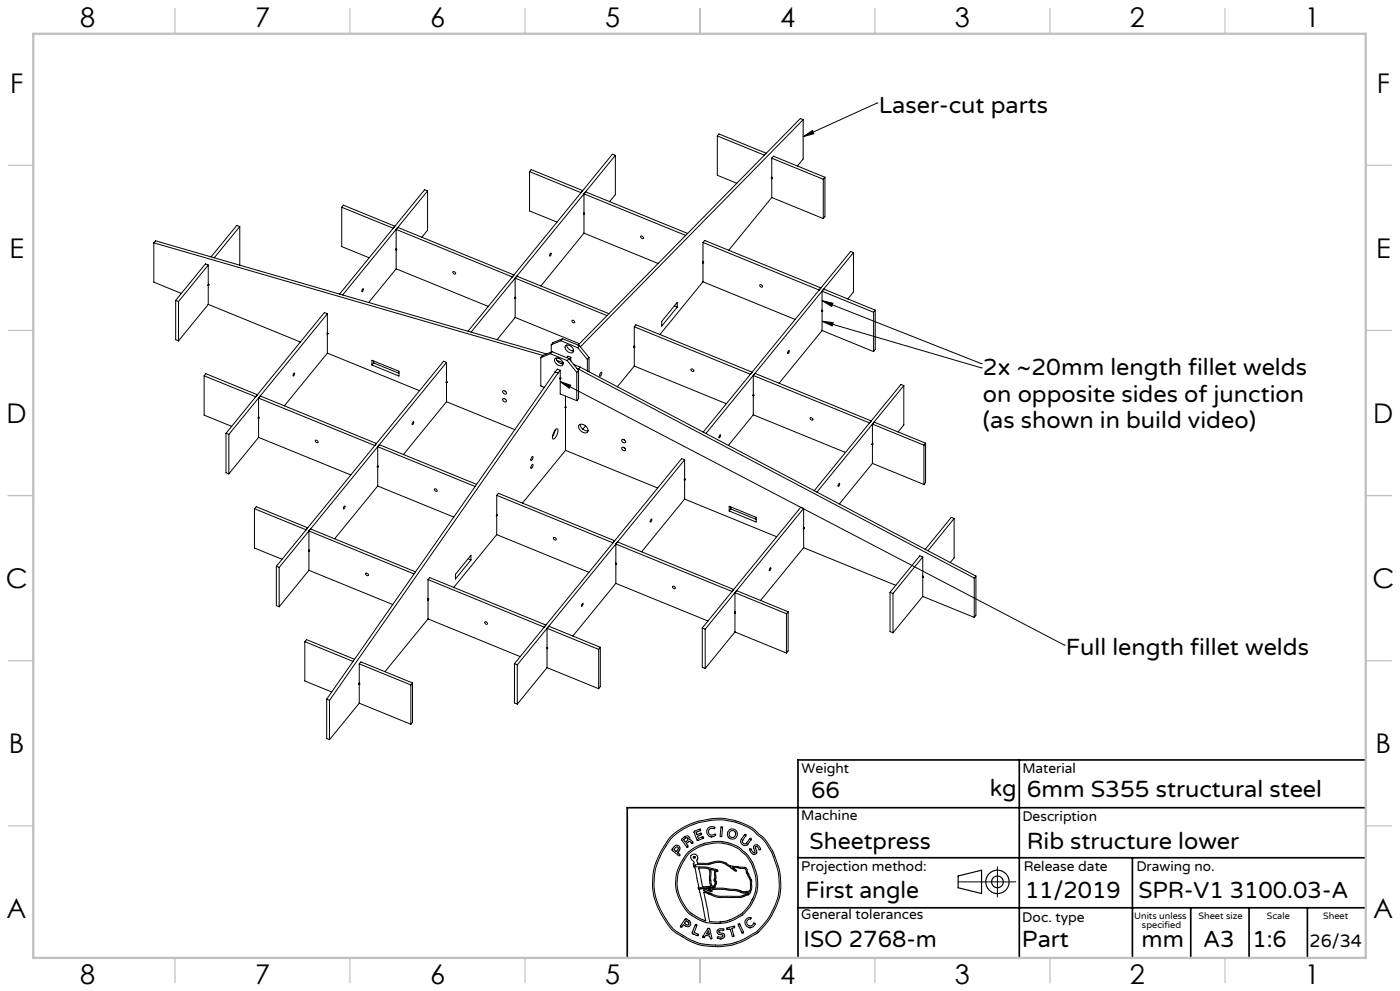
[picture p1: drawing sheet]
<svg xmlns="http://www.w3.org/2000/svg" width="420mm" height="297mm" viewBox="0 0 420 297" stroke-linecap="round" stroke-linejoin="round" font-family="sans-serif">
<g fill="none" stroke="#000" stroke-width=".3">
<path d="M240.9 35.9l-66.8 68M240.9 35.9v11.8l-1.6 2M240.9 35.9l-.8-.4-66.7 67.9M263.1 30.9h.1M263.1 30.9l-22.2 10.1M128.3 57.2l-.9-.3-25.5 31.2M128.3 57.2l-25.5 31.2M128.3 57.2v11.8l-1.8 2.1M158.9 51.4v11.8l8.2 3.4M159.3 50.8l15.5 6.3-.5 .6-15.4-6.3zM175.2 58.1v5.7M175.2 58.1l30.5 12.5"/>
<path d="M175.2 58.1l.5-.6 30.6 12.5M184.6 46.6l-43.3 53M184.6 46.6v11.7l-1.7 2.1M184.6 46.6l-.9-.4-43.3 53.1M215.2 40.7v11.8l5.9 2.4M215.2 40.7l14.1 5.8M215.2 40.7l.5-.6 14.2 5.8M231.4 53.4l.1 .1M231.5 53.1v.4M231.5 53.1l.2 .4-.3-.1M231.5 47.4v5.7M231.5 53.5v5.7"/>
<path d="M231.5 59.2l-12.9 15.8M231.5 59.2l15.5 6.3M231.5 47.4l15.5 6.3M231.5 47.4l.5-.6 15.5 6.3M240.9 41l2.8-1.9 .5 1zM247 53.7v11.8M247.5 53.1l-.5 .6M247.5 53.1v11.8l-.5 .6M46.1 72.8v11.8l8.3 3.3M46.1 72.8l116.8 33.7M46.1 72.8l.6-.6 117.2 33.9M62.5 79.4l-.9-.3-8.9 10.9"/>
<path d="M62.5 79.4l-8.9 11M62.5 79.4v5.8M71.9 67.9v11.6M71.9 67.9l-7.6 9.4M71.9 67.9l-.9-.3-7.7 9.4M102.5 62.1v11.8l8.2 3.4M103 61.5l15.5 6.3-.5 .6-15.5-6.3zM118.9 74.5v.4M118.9 74.5l.2 .3h-.4l.2 .1M118.9 68.8v5.7M118.9 74.9v5.7M119.3 68.2l34.9 14.2-.5 .6-34.8-14.2z"/>
<path d="M165.2 75.9h.1v.4l-.4 .5zM175.2 63.8v.4M175.2 63.8l.2 .3h-.4l.2 .1M175.2 64.2v5.7M175.2 69.9l-12.9 15.8M175.2 69.9l22.2 9M192.3 70.7a.49 .49 0 0 1 .6 .2 .49 .49 0 0 1-.1 .6 .55 .55 0 0 1-.5-.8zM210.9 78.4v.3M210.9 78.4l.2 .2-.2 .1M210.9 72.7v5.7M210.9 78.7v5.8M211.4 72.1l34.9 14.2-.6 .6-34.8-14.2z"/>
<path d="M256 75.7l-.8-.4-44.2 54.2M256 75.7l-44.2 54.2M256 75.7v11.8l-1.6 2.1M52.7 90l.9 .4M52.7 90v11.8l.9 .4M53.6 90.4v11.8M62.5 85.2l-.1 .4 .2-.4M62.5 85.2l.2 .2-.2 .1M62.5 91.2l-8.9 11M62.5 85.5v5.7M62.5 91.2l27.6 11.3M62.7 85.3l-.2 .2"/>
<path d="M98.2 99.8l-.1 .4 .2-.4M98.2 99.8l.2 .1-.2 .2M98.2 94l-.9-.3-29.5 36.2M98.2 94l-29.5 36.2M98.2 94v5.8M98.4 99.9l-.2 .2M108.7 86.7l.3-.2v.3l-.4 .7zM118.9 80.6l-8.3 10.1M118.9 80.6l27.6 11.2M135.9 81.5a.43 .43 0 0 1 .6 0 .43 .43 0 0 1-.2 .7l-.4-.3zM154.6 89.1v.3M154.6 89.1l.2 .1-.2 .2"/>
<path d="M154.6 95.1l-5.5 6.7M154.6 83.4v5.7M154.6 89.4v5.7M154.6 83.4l27.5 11.2M154.6 95.1l19.2 7.9M154.6 83.4l.4-.6 27.7 11.2M171.6 96.1a.47 .47 0 0 1 .6 0 .47 .47 0 0 1 0 .7l-.4-.2zM190.3 97.9v5.7M190.8 97.3l34.8 14.2-.5 .7-34.8-14.3zM202.3 91.7l.9 .3M203.2 90.6v1.4l-4.7 5.8v-1.5zM210.9 84.5l-12.9 15.8"/>
<path d="M210.9 84.5l27.6 11.2M228 85.3a.42 .42 0 0 1 .6 .2 .42 .42 0 0 1-.2 .6l-.4-.3zM246.5 93.3h.1M246.6 93v.3M246.6 93l.2 .3-.3-.1M246.6 87.3v5.7M246.6 93.3v5.8M246.6 99.1l-12.9 15.8M246.6 87.3l15.5 6.3M246.6 99.1l15.5 6.3M246.6 87.3l.5-.7 15.5 6.4M246.6 90.1l3.3 .8-.4 .9z"/>
<path d="M246.6 96.3l3.3 .4-.2 1zM246.6 90.1l47.8 18.9M246.6 96.3l47.8 13.9M262.1 93.6v11.8M262.6 93l-.5 .6M262.6 93v11.7l-.5 .7M61.2 112.6v11.8l8.3 3.4M61.8 112l15.4 6.3-.5 .6-15.5-6.3zM77.6 119.3v5.7M78.1 118.7l34.9 14.2-.6 .6-34.8-14.2zM88.1 111.9h.3l-.5 .8zM98.2 105.8l-12.9 15.8"/>
<path d="M98.2 100.1v5.7M98.2 105.8l27.6 11.3M111.6 108l8.1 3.3v1.4l-8.1-3.3zM112.1 108.8l-.5 .6M112.1 108.8l7.6 3.1M112.1 108.2v.6M133.9 114.3l-.1 .5 .3-.4M133.9 114.3l.3 .3-.3 .1M133.9 108.6l-.8-.3-50.2 61.4M133.9 108.6l-50.2 61.5M133.9 108.6v5.7M133.9 114.7v5.7"/>
<path d="M134.1 114.5l-.2 .2M150.9 119.5a.63 .63 0 0 1 .8 .2 .63 .63 0 0 1 0 .8 .76 .76 0 0 1-.8-1zM150.9 117.2a.63 .63 0 0 1 .8 .1 .63 .63 0 0 1 0 .8 .76 .76 0 0 1-.8-.9zM151.5 117.2l.2 .2M151.5 119.6l.2 .2M162.2 107.2v8.5l1.1 .4M165.1 106l-2.9 1.2M165.1 106l5.1 2.1M165.4 103.3v2.2M165.6 105.4l-.5 .6M165.6 105.4l5.1 2.1M165.6 105.4l-2.9 1.2-.5 .6"/>
<path d="M166.4 107.6a1.64 1.64 0 0 1 1.8 .1 1.64 1.64 0 0 1 .6 1.7 1.7 1.7 0 0 1-2.4-1.8zM166.5 111.4l.9 .4M166.5 111.4l-68.5 98.1M166.8 107.3a2 2 0 0 0 2.1 1.7M167 108l1.9 .6-.4 .4M167.4 111.8l-68.6 98.1M167.4 107.3l.5 .2M168.1 114.4l3.1 1.1-.4 .8zM168.1 113.2l.2 .2-.2 .1M168.1 113.2l-.1 .4 .2-.4M168.1 113.5v4.6l4.9 2M168.1 111v2.2"/>
<path d="M168.1 111l-.7 .8M168.1 111l-.9-.4-.7 .8M168.1 114.4l151.2 78.9M168.2 113.3l-.1 .2M168.3 102.1l-2.9 1.2M168.3 102.1l5 2.1M168.8 101.5l-.5 .6M168.8 101.5l5 2.1M168.8 101.5l-2.9 1.2-.5 .6M169.7 118.7v3.1M169.7 103.5a1.72 1.72 0 0 1 2.2 2 1.64 1.64 0 0 1-1.7-.2 1.64 1.64 0 0 1-.5-1.8zM170 103.4a2 2 0 0 0 2.1 1.7"/>
<path d="M170.2 108.1l2.8 3.5M170.7 107.5l-.5 .6M170.7 107.5l2.9 3.5M171.2 107.1l-.4 .5M171.2 107.1v1.1M171.2 107.1l-.8-.4-.4 .5M172 104.8l-.3 .4M172.1 109.3l2 .7M173 111.6v8.5M173.1 110.5l.5 .1M173.3 104.2l2.9 3.5M173.6 111l-.6 .6"/>
<path d="M173.6 111v8.5l-.6 .6M173.6 110.6l118.7 62.6M173.8 103.6l-.5 .6M173.8 103.6l2.9 3.5M174.1 110l-.5 .6M174.1 110l118.7 62.6M176.2 107.7v3.5M176.7 107.1l-.5 .6M176.7 107.1v4.3M180.3 111.6l.1-.1a.75 .75 0 0 1-.5 1.2zM190.3 103.6v.4M190.3 103.6l.2 .3h-.4l.2 .1"/>
<path d="M190.3 109.7l-5.1 6.2M190.3 104v5.7M190.3 109.7l27.6 11.3M207.3 110.7a.43 .43 0 0 1 .7 0 .43 .43 0 0 1-.2 .6l-.4-.2zM226 118.2v.4M226 118.2l.2 .2-.2 .2M226 112.5v5.7M226 118.6v5.7M226.5 111.9l34.9 14.2-.6 .6-34.8-14.2zM236.5 105.2l.2-.2 .1 .2-.4 .7zM271.1 115.6l-.8-.4-26 31.9M271.1 115.6l-26 31.9"/>
<path d="M271.1 115.6v11.7l-1.6 2.1M294.4 109h.1M294.4 110.2h.1M67.8 129.9v11.8l.9 .3M67.8 129.9l.9 .3M68.7 130.2v11.8M77.5 125.3l.1 .1M77.6 125v.4M77.6 125l.2 .3h-.3M77.6 131.1l-8.9 10.9M77.6 125.4v5.7M77.6 131.1l27.6 11.2"/>
<path d="M94.7 131.9a.46 .46 0 0 1 .6 .2 .46 .46 0 0 1-.1 .6 .52 .52 0 0 1-.5-.8zM113.3 139.6v.3M113.3 139.6l.2 .2-.3 .1h.1M113.3 133.9v5.7M113.3 139.9v5.8M113.3 133.9l29.2 11.9M113.3 133.9l.5-.6 29.2 11.9M123.8 126.5l.3-.1v.3l-.4 .6zM133.9 120.4l-12.9 15.8M133.9 120.4l20.5 8.4M159.7 139.2l.1-.1 .1 .5a.55 .55 0 0 1-.6 .7zM159.7 136.8h.1l.1 .4a.45 .45 0 0 1-.1 .6 .45 .45 0 0 1-.6 0z"/>
<path d="M166.5 128.9l-.7 1.9M166.7 128.7l.3-.2a.69 .69 0 0 1 .3 1.2l-.2 .5a1.45 1.45 0 0 1-1.2 1.3 3.1 3.1 0 0 1 .8-2.8zM169.7 121.8v.4M169.7 121.8l.2 .3-.2 .1M169.7 135l-13 15.8M169.7 122.2v12.8M169.7 135l27.6 11.3M173.7 127.4a1.82 1.82 0 0 1 2 .3 1.82 1.82 0 0 1 .5 1.9 1.9 1.9 0 0 1-2.5-2.2zM174.1 127.2a2.2 2.2 0 0 0 2.3 1.9M175.6 127.7l-.8 .9M186.5 134.1a.67 .67 0 0 1 .9 .2 .67 .67 0 0 1 0 .8 .85 .85 0 0 1-.9-1zM186.7 131.7a.68 .68 0 0 1 .7 .2 .68 .68 0 0 1 0 .8 .71 .71 0 0 1-.7-.3 .71 .71 0 0 1 0-.7z"/>
<path d="M187.2 131.8l.3 .2M187.2 134.2l.3 .2M205.4 137.8l-.9-.4-50.2 61.5M205.4 137.8l-50.2 61.4M205.4 137.8v5.7M216 130.3h.2l-.1 .4-.3 .5zM226 124.3l-7.5 9.2M226 124.3l27.6 11.3M243.1 125.2a.47 .47 0 0 1 .6 .1 .47 .47 0 0 1-.1 .6 .55 .55 0 0 1-.5-.7zM261.7 132.8v.4M261.7 132.8l.2 .2-.1 .2-.2-.1 .1 .1M261.7 127.1v5.7"/>
<path d="M261.7 133.2v5.7M261.7 138.9l-9.9 12.1M261.7 127.1l15.5 6.3M261.7 138.9l15.5 6.3M261.7 127.1l.5-.6 15.5 6.3M277.2 133.4v11.8M277.7 132.8l-.5 .6M277.7 132.8v11.8l-.5 .6M76.3 152.5v11.7l8.3 3.4M76.9 151.9l15.4 6.3-.5 .6-15.5-6.3zM92.7 159.1v5.7M92.7 159.1l31.5 12.9"/>
<path d="M92.7 159.1l.5-.6 31.5 12.9M103.3 151.7h.2l-.1 .4-.4 .4zM113.3 145.7l-12.9 15.8M113.3 145.7l22.8 9.3M130.3 146.6a.48 .48 0 0 1 .6 0 .48 .48 0 0 1 .1 .7l-.5-.2zM148.9 154.5h.1M149 154.2v.3M149 154.2l.3 .2h-.4M149 148.4v5.8M149 154.5v5.7M149.5 147.8l34.9 14.3-.5 .6-34.9-14.3zM195.3 155.7l.1-.2 .2 .2-.5 .8z"/>
<path d="M205.4 143.5l-.1 .4 .2-.3M205.4 143.5l.2 .3-.2 .1M205.4 149.6l-12.9 15.8M205.4 143.9v5.7M205.4 149.6l27.6 11.3M205.6 143.6l-.2 .3M218.8 151.7l8 3.3v1.5l-8-3.4zM219.3 152.5l-.5 .6M219.3 152.5l7.5 3.1M219.3 151.9v.6M241.1 158.1l-.1 .4 .2-.4M241.1 158.1l.2 .2-.2 .1"/>
<path d="M241.1 152.4l-.9-.4-29.5 36.2M241.1 152.4l-29.5 36.2M241.1 152.4v5.7M241.1 158.4v5.7M241.3 158.2l-.2 .2M251.6 145l.2-.2 .1 .2-.4 .8zM286.2 155.4l-7.8 9.7M286.2 155.4v11.8l-1.1 1.4M286.2 155.4l-.8-.4-7.8 9.6M82.9 169.7l.8 .4M82.9 169.7v11.8l.8 .4M83.7 170.1v11.8"/>
<path d="M92.7 164.8v.4M92.7 164.8l.2 .3-.2 .1M92.7 170.9l-9 11M92.7 165.2v5.7M92.7 170.9l25.1 10.3M109.7 171.8a.47 .47 0 0 1 .6 .1 .47 .47 0 0 1 0 .6l-.4-.1zM128.4 179.4v.4M128.4 179.4l.2 .2v.2l-.3-.1 .1 .1M128.4 173.7v5.7M128.4 179.8v5.7M128.9 173.1l34.9 14.2-.5 .7-34.9-14.3zM140.4 167.5l.9 .3"/>
<path d="M141.3 166.4v1.4l-4.7 5.7v-1.4zM149 160.2l-12.9 15.8M149 160.2l27.7 11.3M166.1 161.1a.43 .43 0 0 1 .6 .1 .43 .43 0 0 1-.2 .7l-.4-.3zM184.6 169l.1 .1M184.7 168.8v.3M184.7 168.8l.3 .3-.4-.1M184.7 163.1v5.7M184.7 169.1v5.7M184.7 174.8l-12.9 15.8M184.7 174.8l27.7 11.3M185.2 162.4l34.9 14.3-.5 .6-34.9-14.2z"/>
<path d="M201.9 175.7a.48 .48 0 0 1 .5 .2 .48 .48 0 0 1 0 .6 .55 .55 0 0 1-.5-.8zM220.5 177.6v5.7M220.5 177.6l15.4 6.3M220.5 177.6l.5-.6 15.4 6.3M231.1 170.2h.2v.2l-.4 .6zM241.1 164.1l-12.9 15.8M241.1 164.1l27.6 11.3M267 177.5l.9 .4M267 177.5v11.8l.9 .3M267.9 177.9v11.7M276.8 172.6l-.1 .5 .2-.3M276.8 172.6l.2 .3-.2 .1"/>
<path d="M276.8 166.9l-.9-.3-8.9 10.9M276.8 166.9l-8.9 11M276.8 178.7l-8.9 10.9M276.8 166.9v5.7M276.8 173v5.7M276.8 178.7l15.5 6.3M277 172.8l-.2 .2M292.3 173.2v11.8M292.8 172.6l-.5 .6M292.8 172.6v11.8l-.5 .6M91.4 192.3l14.5 5.9M91.4 192.3v11.8l8.1 3.3"/>
<path d="M91.4 192.3l.6-.6 14.4 5.9M107.8 199v5.7M107.8 199l15.5 6.3M107.8 199l.5-.6 15.5 6.3M128.4 185.5l-12.9 15.8M128.4 185.5l27.6 11.3M145.4 186.4a.43 .43 0 0 1 .7 .1 .43 .43 0 0 1-.2 .6l-.4-.3zM154.3 198.9v11.8l.9 .3M154.3 198.9l.9 .3M155.2 199.2v11.8M164 194.3l.1 .1M164.1 194v.4"/>
<path d="M164.1 194l.3 .3h-.4M164.1 188.3v5.7M164.1 194.4v5.7M164.1 188.3l15.5 6.3M164.1 188.3l.5-.6 15.5 6.3M174.8 180.8l.1 .3-.4 .6v-.4zM179.6 194.6v11.8M180.1 194l-.5 .6M180.1 194v11.8l-.5 .6M210.7 188.2l.9 .4M210.7 188.2v11.8l.9 .3M211.6 188.6v11.7"/>
<path d="M220.3 183.7h.2M220.5 183.3v.4M220.5 183.3l.2 .3h-.4M220.5 189.4l-8.9 10.9M220.5 183.7v5.7M220.5 189.4l15.4 6.3M235.9 183.9v11.8M236.4 183.3l-.5 .6M236.4 183.3v11.8l-.5 .6M319.3 193.3h.1M98 209.5l.8 .4M98 209.5v11.8l.8 .4"/>
<path d="M98.8 209.9v11.8M107.8 204.7v.3M107.8 204.7l.2 .2-.2 .1M107.8 210.7l-9 11M107.8 205v5.7M107.8 210.7l15.5 6.4M123.3 205.3v11.8M123.8 204.7l-.5 .6M123.8 204.7v11.8l-.5 .6M164.1 200.1l-8.9 10.9M164.1 200.1l15.5 6.3M201.2 250.8l3.2-2.5 3.4-1.6 1.8-.6 3.4-.7 3.2-.2 4.1 .6 3.3 1.2 2.4 1.4 3.1 2.6 2.7 4.1 1.5 4 .7 2.8 .2 4.3-.5 3.2-2.2 5.1-1.7 2.3-2.5 2.8-3.9 2.2-2.4 1-2.1 .6-3.7 .3-4.1-.3-2.1-.5-3-1.4-4.5-2.9-2.2-3.1-2.1-3.9-1-2.8-.4-2.8 .1-3.9 .7-3.3 2-4.3z"/>
<path d="M201.8 250.8l3.3-2.4 3.5-1.5 4.6-1.1 3.7-.1 3.6 .7 3.8 1.5 1.4 .8 3.2 2.9 2.6 3.9 1.2 3.2 .9 3.2 .2 4.2-.5 3-.9 2.6-1.3 2.6-1.2 1.7-2.9 3.3-4.1 2.3-3.4 1.2-3 .4h-2.8l-3.5-.4-2.8-1-4.2-2.5-1.7-1.4-2.3-3.4-1.7-3.3-1-3.1-.3-3.2 .3-3.7 .6-2.4 1.8-3.8zM202.4 253.6l.8-.3 .7 .6v.7l-.6 .9 .7 .6-.1 .3h-.3l-2-1.6zM202.7 254l.5-.2 .3 .4-.6 1-.7-.5zM204.5 251.4l1.2-.8h.7l.5 .5v.6l.5 .1 .5 .8-.3 .2-.7-.6-.4 .1-.6 .4 .5 .8-.3 .4-1.6-2.1zM205.1 251.6l.9-.6 .4 .3v.4l-.8 .6zM206.1 253.9h.1M206.4 256.1l1.9-1.5 3.3-1.5 3.6-.5 3.1 .4 3.1 1.3 2 1.6 1.9 2.7 .8 1.9 .7 2.7-.1 3.7-.8 2.2-1.7 2.9-1.6 1.8-3.1 1.7-1.8 .6-1.8 .2-2.4-.1a.7 .7 0 0 1-.8-.9l-1.6-8 4.5 1.7 6.9-.1 2.1-.8 .5-.7 .4-1.3v-2.2l-1.3-2.5-.1-.9-.5-.5-4.5-.5-1.7-1-1.5-.4-1.3 .1-2.1 .6h-3.2l-.2-1.1 .2-.6-.2-.7-.7-.4-.9 .2-.3 .4 .1 .6 .9 1-.1 1.4 .5 .7 1 5.3-.2 .6 .4 .5 .3 1.1 1.6 8.2-1.4-.6-3.1-1.8-.8-.7-2-3.1-1.1-3-.2-2.4 .4-2.8 1.1-2.8zM208.2 249.2l1.9-.7v.5l-1.3 .4v.3l.3 .5 1.1-.5 .3 .2-.1 .3-1.2 .4 .3 .7 1.3-.5 .2 .1v.3l-1.8 .6zM209.3 251.9h.1M212.4 248.2l.9-.4 1.1 .1-.1 .5-.9-.2-.6 .3-.3 .9 .6 .8 .8 .1 .6-.3 .2 .4-1 .4-1.2-.3-.5-1.1zM213.3 250.8h.1M216.4 247.8h.2l.2 .4-.3 2.4-.3 .2-.2-.4z"/>
<path d="M223.3 250.2l.4-.1 .1 .3-1.1 1.6 .4 .8h.7l1.2-1.6 .4 .2-1 1.6-.6 .4-1.1-.3-.5-.9 .2-.7zM224.9 254.5l.3-.1 .6 .9 .6 .2-.3-1.8 .5-.5 .8 .2 .8 1-.3 .3-.7-1h-.5l-.1 .4 .4 1.4-.6 .6-1-.5zM226.1 256h.1M299.2 259.8v9M202.9 266.9l-.2-2.4 .3-3 1.1-2.6 1.6-2.6 1.5-1.5 2.2-1.3 2-.8 2.4-.4 2.3-.1 2.3 .4 3.4 1.4 2.2 1.9 1.2 1.7 .9 1.7 1.1 3.3 .1 2.8-.2 1.8-.6 1.8-1.5 2.7-2.4 2.6-2.7 1.5-2.3 .8-2.8 .2-3.1-.3-2-.8-2.4-1.5-1.1-.8-1.7-2.6-1-2-.6-1.9M205.6 275.4l.3-.1 1.1 .9 .2 1-.4 .4-.7 .1-1.1-.6-.5 .7h-.3v-.3zM205.8 275.9l.9 .6-.1 .6-.4 .1-.9-.5zM208.6 277.2l.3-.1 .2 .3-.9 2.1 1.2 .5 .1 .2-.2 .3-1.7-.8zM210.1 266.4h.1M210.2 266.4l6.5-.2 4.2 .4 2.2 .7h.4M211 266.7h1l1.5 .5 .1-.6 3-.1 4.4 .5 2 .7 1.7-.2-.5 .4-2.1 .7h-6l-1.9-.4-3.1-1.2zM212 260.3l-2.4-.2 1.1 5.6 2.5-.1-.4-1.9 .1-2.6-.2-.7-.7-.1"/>
<path d="M212.4 278.2l.5 .2 .7 2.6-.2 .3h-.3l-.2-.7-.2-.1-1-.2-.4 .6-.4-.1zM212.5 278.9l.3 1.1-.9-.1zM212.6 266.6h-.1M212.7 266.6h.5l.1 .2zM213.1 260.6l1.4 .2v2.3l-.3 .8 .4 .7-.4 .9-.3 .1h-.3l-.3-1v-3.1zM214.8 260.9l.1 .1M214.8 261v2.2l-.2 .6 .4 .5v.4l-.5 1-.6 .3-4.1 .1 .3 .3M214.9 261l.3 .2 .2-.3-.6-.3-2.7-.7-3.5-.2-.2-.5 3.8-.1 2.5-.6 1.2-.1 1.5 .5 3.3 2.2 .2-.3-1.2-.8 3.8 .3 1.7 3.9v1.8l-.3 1.1-1.4 .2M215.2 278.8l.8-.5 1.1 .2-.1 .4-.9-.1-.5 .3 .2 .4 1.5 .5 .1 .6-.4 .6-1 .2-.8-.3 .2-.4 1 .2 .5-.3-.1-.4-1.5-.5-.2-.4zM216 276.3h.1M218.1 278.2l2.1-.7 .2 .2-.1 .3-.8 .2 .7 2.2-.1 .3-.5-.2-.6-2.1-.8 .2zM221.5 277l.4-.1 1.1 2.4v.2h-.4z"/>
<path d="M222.7 279.6h.1M223.5 267.3h.1M223.9 275.4l1.3-.4v.3l-.6 .3-.5 .4v.9l.5 .6h.6l1.2-.9 .2 .3-.4 .6-1.1 .6-1.1-.5-.5-1zM224.9 278h.1M287.4 264.3h17.3M213.2 281.3h.1M216 281.4h.1"/>
<circle cx="208.3" cy="256.9" r=".26"/>
<circle cx="219.7" cy="250" r="1.51"/>
<circle cx="219.7" cy="250" r="1.01"/>
</g>
<g fill="none" stroke="#000" stroke-width=".35">
<path d="M287.4 262.5l7.1-1.7v7l-7.1-1.7z"/>
<circle cx="299.2" cy="264.3" r="3.5"/>
<circle cx="299.2" cy="264.3" r="1.75"/>
</g>
<path d="M305.8 227.7v59.2M409.7 227.7h-170.3v59.2M239.4 257.1h170.3M339.7 257.1v29.9M409.7 242.1h-221.5v45M239.4 272.1h170.3M357.2 272.1v14.8M374.7 272.1v14.8M392.2 272.1v14.8" fill="none" stroke="#000" stroke-width=".5"/>
<g fill="none" stroke="#c0c0c0" stroke-width=".35">
<path d="M52.5 2.5v7.5M105 2.5v7.5M157.5 2.5v7.5M210 2.5v7.5M262.5 2.5v7.5M315 2.5v7.5M367.5 2.5v7.5M2.5 49.5h7.5M410 49.5h7.5M2.5 99h7.5M410 99h7.5M2.5 148.5h7.5"/>
<path d="M410 148.5h7.5M2.5 198h7.5M410 198h7.5M2.5 247.5h7.5M410 247.5h7.5M52.5 287v7.5M105 287v7.5M157.5 287v7.5M210 287v7.5M262.5 287v7.5M315 287v7.5M367.5 287v7.5"/>
</g>
<path d="M10 10.1h399.7v277h-399.7z" fill="none" stroke="#c0c0c0" stroke-width=".7"/>
<path d="M240.9 41l2.8-1.9 .5 1zM168.1 114.4l3.1 1.1-.4 .8zM246.6 90.1l3.3 .8-.4 .9zM246.6 96.3l3.3 .4-.2 1z" fill="#000"/>
<g font-size="8.1">
<text x="24" y="8">8</text>
<text x="76.5" y="8">7</text>
<text x="129" y="8">6</text>
<text x="181.5" y="8">5</text>
<text x="234" y="8">4</text>
<text x="286.5" y="8">3</text>
<text x="339" y="8">2</text>
<text x="391.5" y="8">1</text>
<text x="3" y="27.7">F</text>
<text x="413" y="27.7">F</text>
<text x="2.8" y="77.2">E</text>
<text x="412.8" y="77.2">E</text>
<text x="2" y="126.7">D</text>
<text x="412" y="126.7">D</text>
<text x="1.7" y="176.2">C</text>
<text x="411.7" y="176.2">C</text>
<text x="2.7" y="225.7">B</text>
<text x="412.7" y="225.7">B</text>
<text x="2" y="275.2">A</text>
<text x="412" y="275.2">A</text>
<text x="24" y="295">8</text>
<text x="76.5" y="295">7</text>
<text x="129" y="295">6</text>
<text x="181.5" y="295">5</text>
<text x="234" y="295">4</text>
<text x="286.5" y="295">3</text>
<text x="339" y="295">2</text>
<text x="391.5" y="295">1</text>
</g>
<g font-size="7.1">
<text x="263.6" y="33.7">Laser-cut parts</text>
<text x="294.9" y="112.3">2x ~20mm length fillet welds</text>
<text x="294.9" y="120.3">on opposite sides of junction</text>
<text x="294.9" y="128.4">(as shown in build video)</text>
<text x="319.8" y="196.2">Full length fillet welds</text>
<text x="243.3" y="239.1">66</text>
<text x="297" y="238.5">kg</text>
<text x="308" y="239">6mm S355 structural steel</text>
<text x="242.9" y="254.4">Sheetpress</text>
<text x="308" y="254.4">Rib structure lower</text>
<text x="241.6" y="269.2">First angle</text>
<text x="307.5" y="269.2">11/2019</text>
<text x="341.5" y="269.2">SPR-V1 3100.03-A</text>
<text x="241.1" y="283.7">ISO 2768-m</text>
<text x="306.6" y="283.9">Part</text>
<text x="342.5" y="283.9">mm</text>
<text x="360.9" y="283.9">A3</text>
<text x="375.7" y="283.9">1:6</text>
</g>
<text font-size="5.4" x="392.9" y="283.8">26/34</text>
<g font-size="4.2">
<text x="240.5" y="231.7">Weight</text>
<text x="306.7" y="231.7">Material</text>
<text x="240.4" y="245.9">Machine</text>
<text x="306.7" y="246.1">Description</text>
<text x="240.4" y="261.1">Projection method:</text>
<text x="307.1" y="261">Release date</text>
<text x="340.9" y="261">Drawing no.</text>
<text x="240.4" y="275.6">General tolerances</text>
<text x="306.7" y="276.3">Doc. type</text>
</g>
<g font-size="2.8">
<text x="340.3" y="275.3">Units unless</text>
<text x="359.6" y="275.3">Sheet size</text>
<text x="380" y="275.3">Scale</text>
<text x="396.9" y="275.3">Sheet</text>
<text x="342.6" y="278.2">specified</text>
</g>
</svg>
